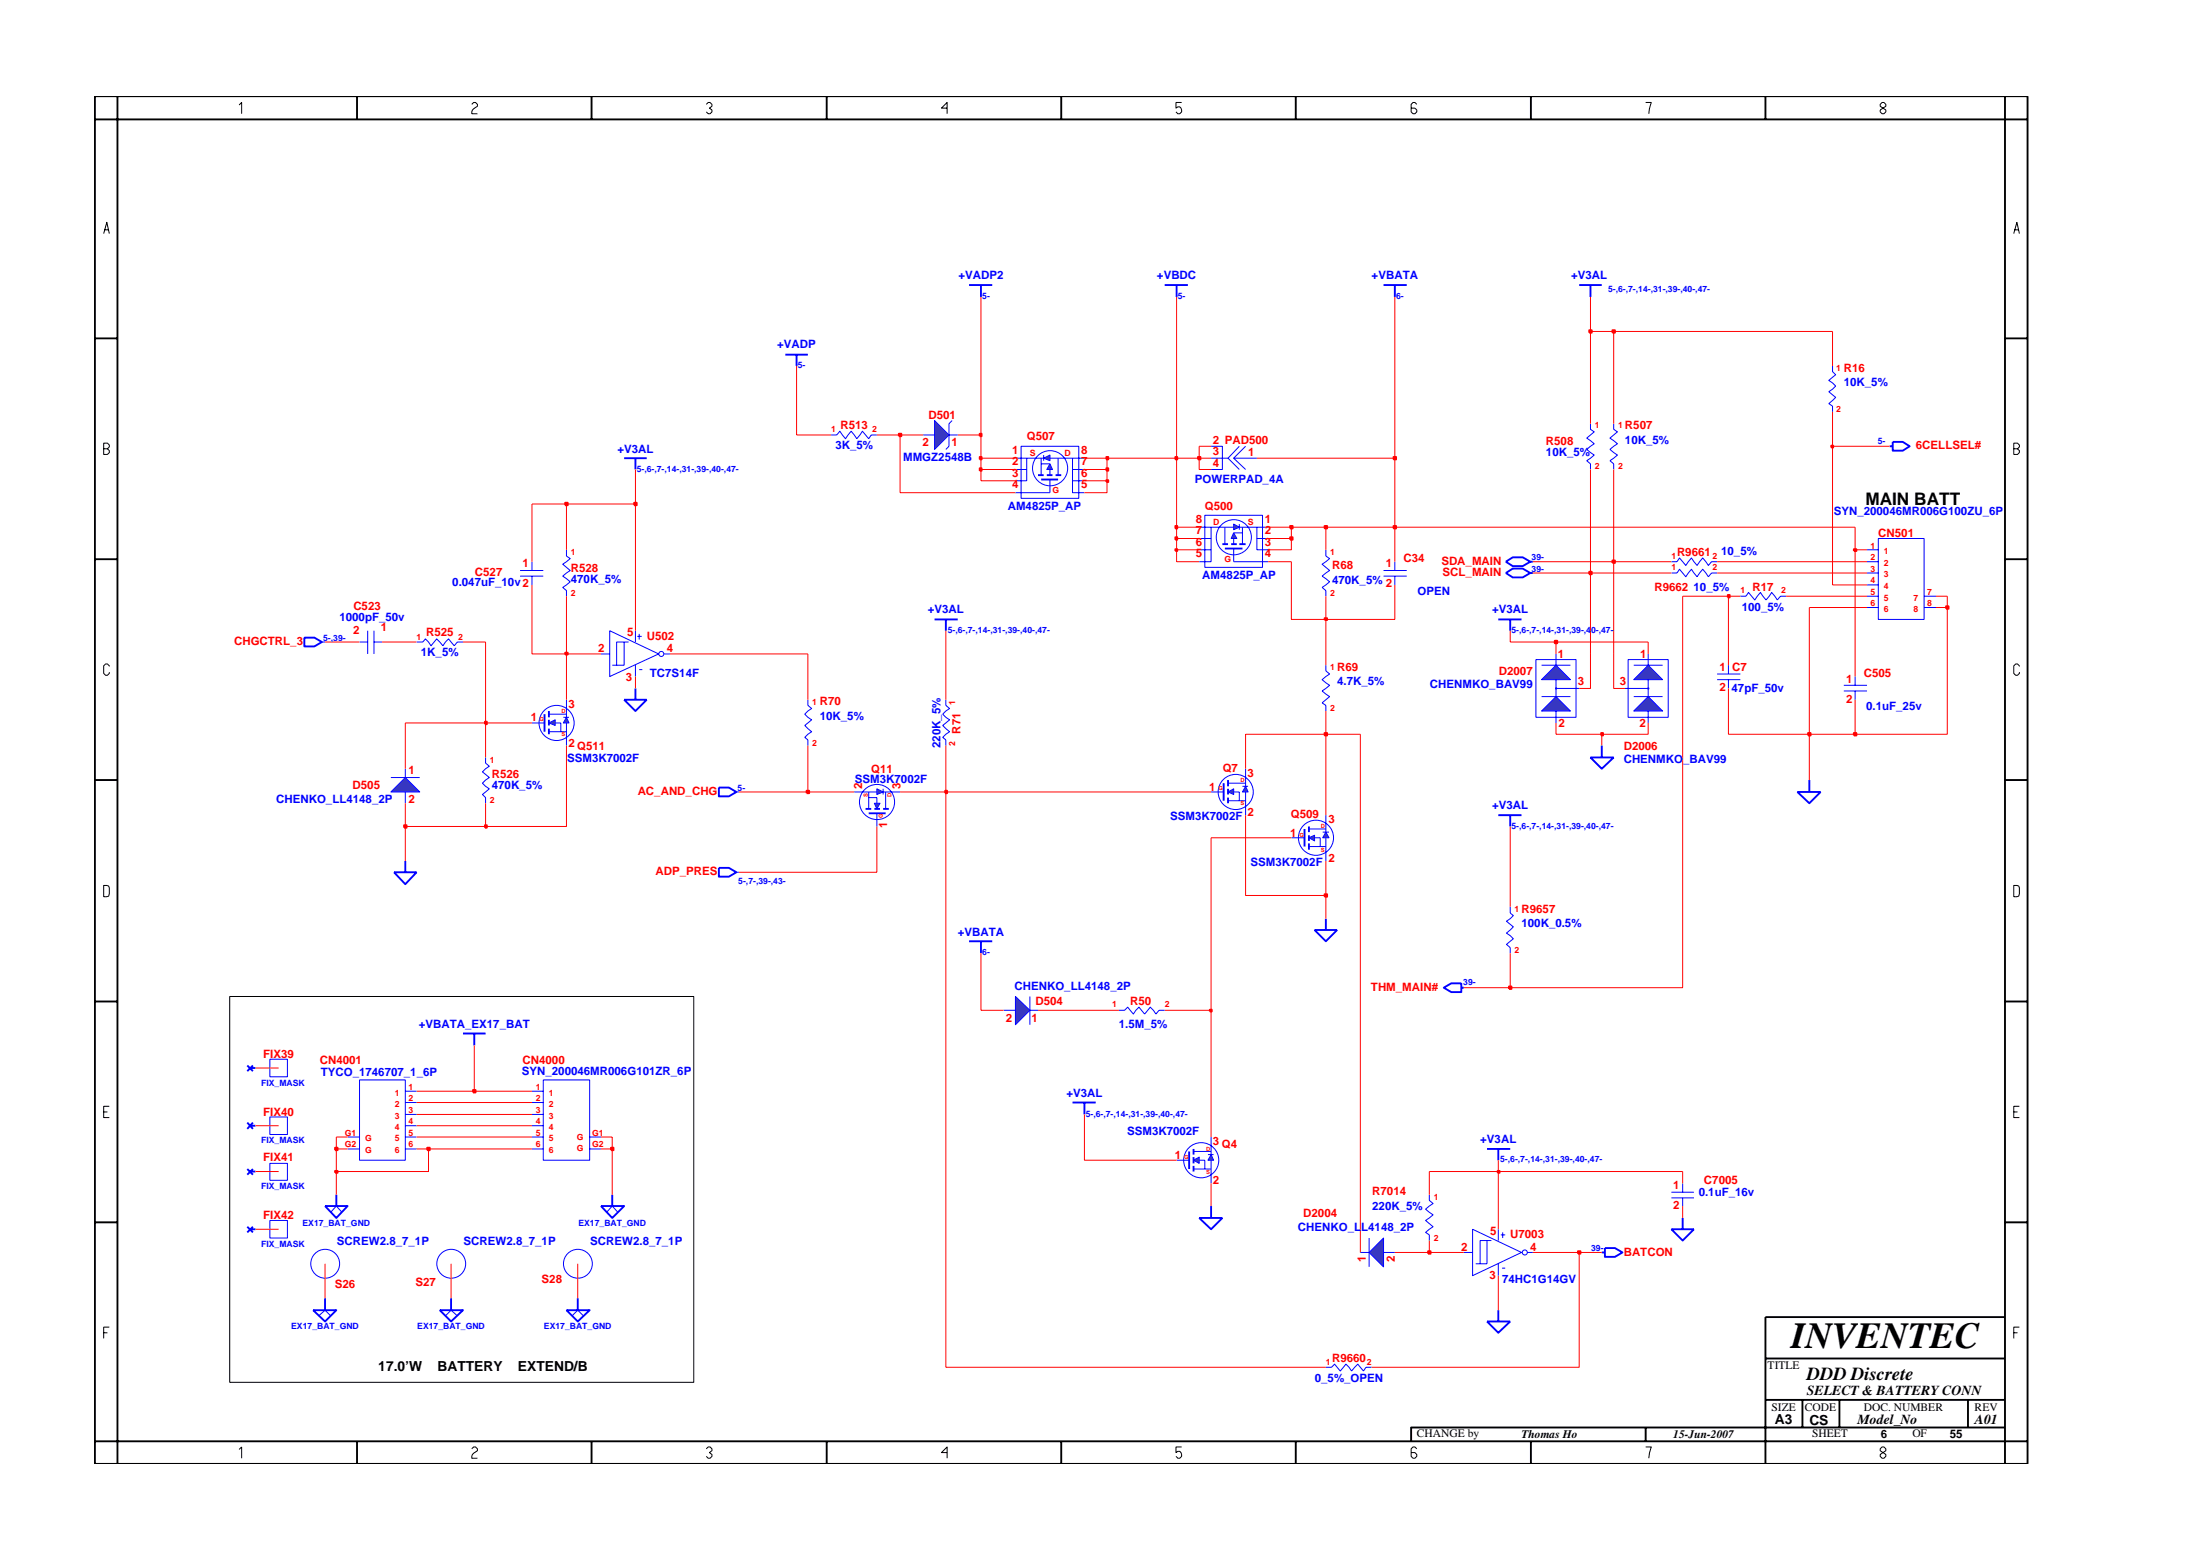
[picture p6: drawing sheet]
<svg xmlns="http://www.w3.org/2000/svg" width="297mm" height="210mm" viewBox="0 0 297 210" stroke-linecap="round" stroke-linejoin="round" font-family="sans-serif">
<path d="M126.2 83.6h3.1M127.7 83.6v1.5M165.2 105.7v2.4M81.1 162.8h3.2l-1.6 1.6zM82.7 161.2v1.6" fill="none" stroke="#00f" stroke-width=".25"/>
<path d="M163.5 106.9h1.7M36.4 150.7h2.4v2.4h-2.4zM81.9 163.6l.8-.8 .7 .8" fill="none" stroke="#00f" stroke-width=".14"/>
<path d="M168.2 106.1l.3 .8h-.7z" fill="#3c3cc8"/>
<path d="M167.8 106.1h.7M168.2 106.1l.3 .8h-.7z" fill="none" stroke="#00f" stroke-width=".14"/>
<path d="M165.8 106.9l.8-.4v.7z" fill="#3c3cc8"/>
<g fill="none" stroke="#00f" stroke-width=".14">
<path d="M165.8 106.9l.8-.4v.7zM165.8 108.1h2.4M165.8 105.7h2.4M166.6 106.9h.7v1.2M168.2 103.7v2.4M168.2 106.9v3.1"/>
<circle cx="166.8" cy="106.9" r="2.37"/>
</g>
<path d="M165.8 105.3v.8M165.8 106.5v.7M165.8 107.6v.8" fill="none" stroke="#00f" stroke-width=".25"/>
<path d="M220.6 91.7l1.9-1.9 2 1.9z" fill="#3c3cc8"/>
<path d="M220.6 91.7l1.9-1.9 2 1.9zM220.6 89.8h3.9M222.5 88.3v1.5M222.5 91.7v1.2" fill="none" stroke="#00f" stroke-width=".14"/>
<path d="M220.6 96l1.9-2 2 2z" fill="#3c3cc8"/>
<path d="M219.4 92.9h3.1v1.1M219.8 89h5.4v7.8h-5.4zM220.6 96l1.9-2 2 2zM220.6 94h3.9M222.5 96v1.6" fill="none" stroke="#00f" stroke-width=".14"/>
<circle cx="222.6" cy="92.9" r=".08" fill="#3c3cc8"/>
<circle cx="222.6" cy="92.9" r=".08" fill="none" stroke="#00f" stroke-width=".14"/>
<path d="M208.1 91.7l2-1.9 1.9 1.9z" fill="#3c3cc8"/>
<path d="M208.1 91.7l2-1.9 1.9 1.9zM208.1 89.8h3.9M210.1 88.3v1.5M210.1 91.7v1.2" fill="none" stroke="#00f" stroke-width=".14"/>
<path d="M208.1 96l2-2 1.9 2z" fill="#3c3cc8"/>
<path d="M207.4 89h5.4v7.8h-5.4zM208.1 96l2-2 1.9 2zM208.1 94h3.9M210.1 96v1.6M213.2 92.9h-3.1v1.1" fill="none" stroke="#00f" stroke-width=".14"/>
<circle cx="210.1" cy="92.9" r=".08" fill="#3c3cc8"/>
<g fill="none" stroke="#00f" stroke-width=".14">
<path d="M248.9 92.5h3.2M248.9 93.2h3.2M250.5 91.3v1.2M250.5 93.2v1.2M65.6 102.2v.8l.5 .4-1 .8 1 .7-1 .8 1 .8-1 .7 .5 .4v.8M118.4 109.8v1.7M151.1 136.3h.7l.5-.4 .7 .9 .8-.9 .7 .9 .8-.9 .8 .9 .4-.5h.8M36.4 157h2.4v2.3h-2.4z"/>
<circle cx="210.1" cy="92.9" r=".08"/>
</g>
<path d="M117.3 109.8h2.3" fill="none" stroke="#00f" stroke-width=".25"/>
<path d="M118.4 106.5l.8 .4-.8 .3z" fill="#3c3cc8"/>
<path d="M118.4 106.5l.8 .4-.8 .3zM119.2 106.5v.7" fill="none" stroke="#00f" stroke-width=".14"/>
<path d="M118.1 108.4h.7l-.4 .8z" fill="#3c3cc8"/>
<g fill="none" stroke="#00f" stroke-width=".14">
<path d="M127.7 94.4v.8l.5 .4-.9 .8 .9 .7-.9 .8 .9 .8-.9 .8 .4 .4v.7M115.3 106.9h3.1M117.3 106.9v2.3M117.3 107.6h1.1v.8M118.1 108.4h.7l-.4 .8zM119.2 106.9h2.3M119.6 106.9v2.3M135.5 136.3h1.6M139.1 136.3h1.1M139.1 134.5v3.8M203.9 122.4v.8l.4 .4-.9 .7 .9 .8-.9 .8 .9 .8-.9 .8 .5 .4v.7"/>
<circle cx="118.4" cy="108.2" r="2.37"/>
</g>
<path d="M116.9 109.2h.7M118.1 109.2h.7M119.2 109.2h.8" fill="none" stroke="#00f" stroke-width=".25"/>
<path d="M137.1 134.5l2 1.8-2 2z" fill="#3c3cc8"/>
<path d="M225.7 75.8h.7l.4-.5 .8 1 .8-1 .7 1 .8-1 .8 1 .4-.5h.7M225.7 77.3h.7l.4-.5 .8 1 .8-1 .7 1 .8-1 .8 1 .4-.5h.7M71.8 97.6h1.7M231.8 91h3.2M231.8 91.7h3.2M233.4 89.8v1.2M233.4 91.7v1.2M137.1 134.5l2 1.8-2 2zM77.2 177.6l.8-.8 .8 .8" fill="none" stroke="#00f" stroke-width=".14"/>
<path d="M73.5 96.4v2.3M53.2 117.7h3l-1.5 1.6zM54.7 116.2v1.5M76.5 176.8h3.1l-1.6 1.5zM78 175.2v1.6" fill="none" stroke="#00f" stroke-width=".25"/>
<path d="M76.5 96.8l.3 .8h-.7z" fill="#3c3cc8"/>
<path d="M76.1 96.8h.7M76.5 96.8l.3 .8h-.7z" fill="none" stroke="#00f" stroke-width=".14"/>
<path d="M74.1 97.6l.9-.5v.8z" fill="#3c3cc8"/>
<g fill="none" stroke="#00f" stroke-width=".14">
<path d="M214.7 57.2v.7l.6 .4-1.1 .8 1.1 .8-1.1 .7 1.1 .8-1.1 .8 .5 .4v.8M217.9 57.2v.7l.5 .4-1 .8 1 .8-1 .7 1 .8-1 .8 .5 .4v.8M163.5 61.8h2.3M163.5 60.2h1.5v3.2h-1.5M165.8 61.8l1.5 1.6M166.6 61.8h3.1M166.6 61.8l1.6 1.6M167.3 60.2l-1.5 1.6M168.2 60.2l-1.6 1.6M74.1 97.6l.9-.5v.8zM74.1 98.7h2.4M74.1 96.4h2.4"/>
<path d="M75 97.6h.7v1.1M76.5 94.4v2.4M76.5 97.6v3M99.4 117.7h.4M71.8 148.8h1.5M71.8 147.3h1.5M71.8 151.9h1.5M71.8 150.4h1.5M71.8 155.1h1.5M71.8 153.4h1.5M73.3 145.7h6.3v10.9h-6.3zM79.6 155.1h1.5"/>
<path d="M79.6 153.4h1.5M43 177.6l.9-.8 .7 .8M183.7 169h1.2M184.9 167.1v3.9M186.8 169h1.5"/>
<circle cx="75.1" cy="97.6" r="2.37"/>
</g>
<path d="M106 47.9h3.1M107.6 47.9v1.5M74.1 96v.8M74.1 97.1v.8M74.1 98.3v.8M97.1 117.1h1.3l1 .6-1 .6h-1.3zM242.7 106.9h3.1l-1.5 1.5zM244.3 105.3v1.6M42.3 176.8h3.1l-1.5 1.5zM43.9 175.2v1.6M161.9 164.4h3.1l-1.5 1.5zM163.5 162.8v1.6" fill="none" stroke="#00f" stroke-width=".25"/>
<path d="M186.8 167.1v3.9l-1.9-2z" fill="#3c3cc8"/>
<path d="M36.4 142.9h2.4v2.4h-2.4zM158.9 156.6h1.7M227.2 159.7v1.2M186.8 167.1v3.9l-1.9-2zM193 161.2v.8l.5 .4-1 .8 1 .7-1 .8 1 .9-1 .7 .5 .4v.7M225.7 160.9h3M225.7 161.7h3M227.2 161.7v1.1" fill="none" stroke="#00f" stroke-width=".14"/>
<path d="M160.6 155.4v2.4" fill="none" stroke="#00f" stroke-width=".25"/>
<path d="M163.5 155.8l.4 .8h-.8z" fill="#3c3cc8"/>
<path d="M163.1 155.8h.8M163.5 155.8l.4 .8h-.8z" fill="none" stroke="#00f" stroke-width=".14"/>
<path d="M161.1 156.6l.8-.4v.8z" fill="#3c3cc8"/>
<g fill="none" stroke="#00f" stroke-width=".14">
<path d="M112.2 58.7h.8l.4-.5 .8 1 .7-1 .8 1 .7-1 .9 1 .3-.5h.8M141.8 64.7v1.8M161.1 156.6l.8-.4v.8zM161.1 157.8h2.4M161.1 155.4h2.4M161.9 156.6h.8v1.2M163.5 153.4v2.4M163.5 156.6v3.1"/>
<circle cx="162.2" cy="156.6" r="2.37"/>
<circle cx="43.9" cy="170.5" r="1.95"/>
</g>
<path d="M140.6 64.7h2.3M161.1 155.1v.7M161.1 156.2v.8M161.1 157.3v.8" fill="none" stroke="#00f" stroke-width=".25"/>
<path d="M140.9 61.8l.9-.4v.8z" fill="#3c3cc8"/>
<path d="M140.9 61.8l.9-.4v.8zM140.9 61.4v.8" fill="none" stroke="#00f" stroke-width=".14"/>
<path d="M141.8 62.6l.3 .8h-.8z" fill="#3c3cc8"/>
<g fill="none" stroke="#00f" stroke-width=".14">
<path d="M124.7 58.7h1.5M128.1 58.7h1.2M128.6 56.8l-.5 .4v3l-.4 .4M137.1 61.8h3.8M137.1 66.5h4.7M137.1 63.4h1.5M137.9 60.2h7.8v7.1h-7.8zM138.6 61.8v3.1h-1.5M140.6 61.8v2.3M140.6 62.6h1.2M141.8 62.6l.3 .8h-.8zM141.8 61.8h4.6"/>
<path d="M141.8 63.4v.7M142.9 61.8v2.3M144.8 61.8v4.7h1.6M144.8 64.9h1.6M144.8 63.4h1.6M179 89.8v.7l.5 .5-1 .7 1 .8-1 .7 1 .8-1 .9 .5 .3v.8"/>
<circle cx="141.8" cy="63.2" r="2.37"/>
</g>
<path d="M140.2 64.1h.7M141.3 64.1h.8M142.5 64.1h.8" fill="none" stroke="#00f" stroke-width=".25"/>
<path d="M126.2 56.8l1.9 1.9-1.9 1.9z" fill="#3c3cc8"/>
<g fill="none" stroke="#00f" stroke-width=".14">
<path d="M126.2 56.8l1.9 1.9-1.9 1.9zM70.2 77h3.1M70.2 77.8h3.1M71.8 75.8v1.2M71.8 77.8v1.1M166.6 74v1.8M186.8 77h3.1M186.8 77.8h3.1M188.3 75.8v1.2M188.3 77.8v1.1M252.1 75.8h1.5M252.1 74.2h1.5"/>
<path d="M252.1 78.9h1.5M252.1 77.3h1.5M253.6 72.7h6.2v10.9h-6.2zM43.5 86.6h.4M48.5 86.6h1.1M49.6 85.1v3.2M50.5 86.6h1.1M50.5 85.1v3.2M81.1 88.3h1.2M82.3 85.1l6.6 3.2-6.6 3zM84.3 86.6v3.2h-1M84.9 86.6h-1.6v3.2h-.6"/>
<path d="M85.8 85.1v1.5M85.8 89.8v1.5M86 85.9h.6M86.3 85.5v.8M86.3 90.4h.4M89.7 88.3h.8M109.1 94.4v.8l.5 .4-.9 .8 .9 .7-.9 .8 .9 .8-.9 .8 .4 .4v.7M235 80.5h.7l.4-.5 .8 1 .8-1 .7 1 .8-1 .8 1 .4-.5h.8M252.1 80.5h1.5M252.1 82h1.5M259.8 80.5h1.6M259.8 82h1.6"/>
<path d="M99.4 106.9h.4M46.9 155.1h1.6M46.9 153.4h1.6M48.5 145.7h6.2v10.9h-6.2zM54.7 148.8h1.5M54.7 147.3h1.5M54.7 151.9h1.5M54.7 150.4h1.5M54.7 155.1h1.5M54.7 153.4h1.5M197.6 169h1.2M198.8 165.9l6.6 3.1-6.6 3.2z"/>
<path d="M200.8 167.4v3.1h-1M201.4 167.4h-1.6v3.1h-.6M202.3 165.9v1.5M202.3 170.5v1.7M202.6 166.7h.6M202.8 171.1h.4M202.9 166.3v.8M206.2 169h.8"/>
<circle cx="89.3" cy="88.3" r=".34"/>
<circle cx="60.9" cy="170.5" r="1.95"/>
<circle cx="205.9" cy="169" r=".34"/>
</g>
<g fill="none" stroke="#00f" stroke-width=".25">
<path d="M157.3 38.5h3.1M158.9 38.5v1.6M186.8 38.5h3.1M188.3 38.5v1.6M255.6 59.6h1.3l.9 .6-.9 .6h-1.3zM84.3 61.8h3M85.8 61.8v1.6M165.4 74h2.4M203.3 75.8l.9-.6h1.4l1 .6-1 .6h-1.4zM206.6 75.8h.4M255.1 60.2h.5M41.1 86h1.3l1.1 .6-1.1 .6h-1.3z"/>
<path d="M84.3 94.4h3l-1.5 1.6zM85.8 92.9v1.5M202.3 83.6h3.1M203.9 83.6v1.5M97.1 106.3h1.3l1 .6-1 .6h-1.3zM202.3 110h3.1M203.9 110v1.5M62.5 139.5h3.1M64 139.5v1.6M130.8 127h3.2M132.4 127v1.6M177.5 125.5h3l-1.5 1.5z"/>
<path d="M179 124v1.5M194.9 133.3l1-.6h1.4v1.2h-1.4zM197.3 133.3h.3M33.4 151.5l.7 .8M33.4 143.8l.7 .8M33.7 151.9h.8M33.7 144.1h.8M34.1 151.5l-.7 .8M34.1 143.8l-.7 .8M144.8 148.8h3.1M146.4 148.8v1.6M200.8 155.1h3.1"/>
<path d="M202.3 155.1v1.5M33.4 165.6l.7 .7M33.7 165.9h.8M34.1 165.6l-.7 .7M200.8 178.3h3.1l-1.6 1.6zM202.3 176.8v1.5M216.3 169h.4M216.7 168.4h1.3l1.1 .6-1.1 .6h-1.3z"/>
</g>
<path d="M166.6 70.7l.7 .4-.7 .4z" fill="#3c3cc8"/>
<path d="M166.6 70.7l.7 .4-.7 .4zM167.3 70.7v.8" fill="none" stroke="#00f" stroke-width=".14"/>
<path d="M166.6 71.9l.4 .8h-.8z" fill="#3c3cc8"/>
<g fill="none" stroke="#00f" stroke-width=".14">
<path d="M76.5 74.2v.8l.5 .4-1 .7 1 .9-1 .8 1 .7-1 .8 .5 .4v.8M161.9 71.1h4.7M161.9 74.2h1.6M161.9 72.7h1.6M162.7 69.5h7.8v7.1h-7.8zM163.5 71.1v4.7h-1.6M165.4 71.1v2.3M166.6 71.9l.4 .8h-.8zM166.6 71.9h1.2M166.6 72.7v.7M166.6 75.8h4.6M167.3 71.1h3.9"/>
<path d="M167.8 71.1v2.3M169.7 71.1v3.1h1.5M169.7 72.7h1.5M179 74.2v.8l.5 .4-1 .7 1 .9-1 .8 1 .7-1 .8 .5 .4v.8M52.8 104.9h3.9M54.7 103.7v1.2M54.7 106.9v1.5M44.6 163.6l.8-.8 .8 .8"/>
<circle cx="166.6" cy="72.5" r="2.37"/>
</g>
<path d="M213.2 38.5h3.1M214.7 38.5v1.6M165 73.4h.8M166.2 73.4h.8M167.3 73.4h.9M43.9 162.8h3l-1.5 1.6zM45.4 161.2v1.6" fill="none" stroke="#00f" stroke-width=".25"/>
<path d="M52.8 106.9l1.9-2 2 2z" fill="#3c3cc8"/>
<g fill="none" stroke="#00f" stroke-width=".14">
<path d="M247.4 49.4v.8l.4 .4-.9 .7 .9 .8-.9 .8 .9 .7-.9 .9 .5 .3v.8M56.2 86.6h.9l.3-.4 .8 1 .8-1 .8 1 .8-1 .7 1 .5-.6h.7M52.8 106.9l1.9-2 2 2zM174.4 113.1h1.7M36.4 164.7h2.4v2.4h-2.4z"/>
<circle cx="78" cy="170.5" r="1.95"/>
</g>
<path d="M176.1 111.9v2.3M214.7 102.2h3.2l-1.6 1.5zM216.3 100.6v1.6" fill="none" stroke="#00f" stroke-width=".25"/>
<path d="M179 112.3l.4 .8h-.8z" fill="#3c3cc8"/>
<path d="M178.6 112.3h.8M179 112.3l.4 .8h-.8z" fill="none" stroke="#00f" stroke-width=".14"/>
<path d="M176.7 113.1l.8-.4v.8z" fill="#3c3cc8"/>
<g fill="none" stroke="#00f" stroke-width=".14">
<path d="M176.7 113.1l.8-.4v.8zM176.7 114.2h2.3M176.7 111.9h2.3M177.5 113.1h.8v1.1M179 110v2.3M179 113.1v3.1M60.1 177.6l.8-.8 .9 .8M179 184.5h.8l.4-.4 .8 .9 .7-.9 .8 .9 .8-.9 .8 .9 .3-.5h.8"/>
<circle cx="177.7" cy="113.1" r="2.37"/>
</g>
<g fill="none" stroke="#00f" stroke-width=".25">
<path d="M130.8 38.5h3.2M132.4 38.5v1.6M203.3 77.3l.9-.6h1.4l1 .6-1 .6h-1.4zM206.6 77.3h.4M176.7 111.5v.8M176.7 112.7v.8M176.7 113.8v.9M33.4 157.8l.7 .7M33.7 158.1h.8M34.1 157.8l-.7 .7M59.4 176.8h3.1l-1.6 1.5zM60.9 175.2v1.6"/>
<path d="M225.7 165.9h3l-1.5 1.5zM227.2 164.4v1.5"/>
</g>
<path d="M183.7 99.1v69.9M127.7 106.9v77.6h51.3M43.9 170.5v4.7M60.9 170.5v4.7M78 170.5v4.7M188.3 169h4.7M202.3 172.2v4.6M213.2 169v15.5h-28" fill="none" stroke="#f00" stroke-width=".14"/>
<path d="M192.8 168.9h.4v.3h-.4z" fill="#8e2323"/>
<path d="M192.8 168.9h.4v.3h-.4z" fill="none" stroke="#f00" stroke-width=".25"/>
<path d="M193 167.4v1.6h4.6M207 169h6.2" fill="none" stroke="#f00" stroke-width=".14"/>
<path d="M213 168.9h.4v.3h-.4z" fill="#8e2323"/>
<path d="M213 168.9h.4v.3h-.4z" fill="none" stroke="#f00" stroke-width=".25"/>
<path d="M34.5 158.1h3.1M45.4 158.1v3.1M82.7 155.1v6.1M163.5 159.7v3.1M193 158.1v3.1M202.3 158.1v7.8M227.2 158.1v1.6M34.5 165.9h3.1M213.2 169h3.1M227.2 162.8v1.6" fill="none" stroke="#f00" stroke-width=".14"/>
<path d="M45.2 158h.4v.3h-.4z" fill="#8e2323"/>
<path d="M45.2 158h.4v.3h-.4z" fill="none" stroke="#f00" stroke-width=".25"/>
<path d="M45.4 155.1v3h12.5v-3M193 158.1h9.3" fill="none" stroke="#f00" stroke-width=".14"/>
<path d="M202.2 158h.3v.3h-.3z" fill="#8e2323"/>
<path d="M202.2 158h.3v.3h-.3z" fill="none" stroke="#f00" stroke-width=".25"/>
<path d="M146.4 150.4v6.2h12.5M202.3 156.6v1.5h24.9" fill="none" stroke="#f00" stroke-width=".14"/>
<path d="M45.2 154.9h.4v.3h-.4z" fill="#8e2323"/>
<path d="M45.2 154.9h.4v.3h-.4z" fill="none" stroke="#f00" stroke-width=".25"/>
<path d="M45.4 153.4v1.7h1.5M56.2 155.1h1.7" fill="none" stroke="#f00" stroke-width=".14"/>
<path d="M57.7 154.9h.3v.3h-.3z" fill="#8e2323"/>
<path d="M57.7 154.9h.3v.3h-.3z" fill="none" stroke="#f00" stroke-width=".25"/>
<path d="M57.9 155.1h13.9M81.1 155.1h1.6" fill="none" stroke="#f00" stroke-width=".14"/>
<path d="M82.5 154.9h.3v.3h-.3z" fill="#8e2323"/>
<path d="M82.5 154.9h.3v.3h-.3z" fill="none" stroke="#f00" stroke-width=".25"/>
<path d="M163.5 136.3v17.1M34.5 151.9h3.1M45.4 153.4h1.5M56.2 153.4h15.6M56.2 151.9h15.6M56.2 150.4h15.6M56.2 148.8h15.6M56.2 147.3h7.8M81.1 153.4h1.6v1.7" fill="none" stroke="#f00" stroke-width=".14"/>
<path d="M63.9 147.1h.3v.3h-.3z" fill="#8e2323"/>
<path d="M63.9 147.1h.3v.3h-.3z" fill="none" stroke="#f00" stroke-width=".25"/>
<path d="M132.4 128.6v7.7h3.1M140.2 136.3h10.9M157.3 136.3h6.2M34.5 144.1h3.1M64 141.1v6.2h7.8" fill="none" stroke="#f00" stroke-width=".14"/>
<path d="M163.4 136.3h.2v.2h-.2z" fill="#8e2323"/>
<path d="M163.4 136.3h.2v.2h-.2z" fill="none" stroke="#f00" stroke-width=".25"/>
<path d="M163.5 113.1v23.2M197.6 133.3h6.3" fill="none" stroke="#f00" stroke-width=".14"/>
<path d="M203.7 133.1h.4v.4h-.4z" fill="#8e2323"/>
<path d="M203.7 133.1h.4v.4h-.4z" fill="none" stroke="#f00" stroke-width=".25"/>
<path d="M227.2 80.5v52.8h-23.3v-4.7M168.2 110v10.8h10.8v3.2M203.9 111.5v10.9" fill="none" stroke="#f00" stroke-width=".14"/>
<path d="M178.8 120.7h.4v.3h-.4z" fill="#8e2323"/>
<path d="M178.8 120.7h.4v.3h-.4z" fill="none" stroke="#f00" stroke-width=".25"/>
<path d="M54.7 111.5v4.7M118.4 111.5v6.2h-18.6M163.5 113.1h10.9M179 116.2v4.6" fill="none" stroke="#f00" stroke-width=".14"/>
<path d="M54.6 111.4h.3v.3h-.3z" fill="#8e2323"/>
<path d="M54.6 111.4h.3v.3h-.3z" fill="none" stroke="#f00" stroke-width=".25"/>
<path d="M54.7 108.4v3.1h10.9" fill="none" stroke="#f00" stroke-width=".14"/>
<path d="M65.5 111.4h.2v.3h-.2z" fill="#8e2323"/>
<path d="M65.5 111.4h.2v.3h-.2z" fill="none" stroke="#f00" stroke-width=".25"/>
<path d="M179 99.1v10.9M76.5 100.6v10.9h-10.9v-3.1M99.8 106.9h9.3" fill="none" stroke="#f00" stroke-width=".14"/>
<path d="M108.9 106.7h.3v.3h-.3z" fill="#8e2323"/>
<path d="M108.9 106.7h.3v.3h-.3z" fill="none" stroke="#f00" stroke-width=".25"/>
<path d="M109.1 100.6v6.3h6.2M121.5 106.9h6.2" fill="none" stroke="#f00" stroke-width=".14"/>
<path d="M127.6 106.7h.3v.3h-.3z" fill="#8e2323"/>
<path d="M127.6 106.7h.3v.3h-.3z" fill="none" stroke="#f00" stroke-width=".25"/>
<path d="M54.7 97.6v6.1M65.6 97.6v4.6M179 99.1h-10.8v4.6M216.3 99.1v1.5M244.3 99.1v6.2M127.7 100.6v6.3h35.8" fill="none" stroke="#f00" stroke-width=".14"/>
<path d="M178.8 98.9h.4v.4h-.4z" fill="#8e2323"/>
<path d="M178.8 98.9h.4v.4h-.4z" fill="none" stroke="#f00" stroke-width=".25"/>
<path d="M179 96v3.1h4.7M210.1 97.6v1.5h6.2" fill="none" stroke="#f00" stroke-width=".14"/>
<path d="M216.2 98.9h.2v.4h-.2z" fill="#8e2323"/>
<path d="M216.2 98.9h.2v.4h-.2z" fill="none" stroke="#f00" stroke-width=".25"/>
<path d="M222.5 97.6v1.5h-6.2M233.4 92.9v6.2h10.9" fill="none" stroke="#f00" stroke-width=".14"/>
<path d="M244.1 98.9h.4v.4h-.4z" fill="#8e2323"/>
<path d="M244.1 98.9h.4v.4h-.4z" fill="none" stroke="#f00" stroke-width=".25"/>
<path d="M244.3 82v17.1h6.2" fill="none" stroke="#f00" stroke-width=".14"/>
<path d="M250.3 98.9h.3v.4h-.3z" fill="#8e2323"/>
<path d="M250.3 98.9h.3v.4h-.3z" fill="none" stroke="#f00" stroke-width=".25"/>
<path d="M54.7 97.6h10.9M262.9 82v17.1h-12.4v-4.7" fill="none" stroke="#f00" stroke-width=".14"/>
<path d="M65.5 97.4h.2v.3h-.2z" fill="#8e2323"/>
<path d="M65.5 97.4h.2v.3h-.2z" fill="none" stroke="#f00" stroke-width=".25"/>
<path d="M71.8 78.9v9.4h4.7v6.1M250.5 74.2v17.1M65.6 86.6v11h6.2M85.8 91.3v1.6M109.1 88.3v6.1M127.7 85.1v9.3M179 83.6v6.2M214.7 88.3v4.6h-1.5M217.9 88.3v4.6h1.5M233.4 80.5v9.3" fill="none" stroke="#f00" stroke-width=".14"/>
<path d="M76.3 88.1h.4v.2h-.4z" fill="#8e2323"/>
<path d="M76.3 88.1h.4v.2h-.4z" fill="none" stroke="#f00" stroke-width=".25"/>
<path d="M214.7 77.3v11M217.9 75.8v12.5M43.9 86.6h4.6M51.6 86.6h4.6M62.5 86.6h3.1M76.5 80.5v7.8h4.6M90.5 88.3h18.6M203.9 85.1v1.5h6.2v1.7M222.5 86.6v1.7" fill="none" stroke="#f00" stroke-width=".14"/>
<path d="M209.9 86.5h.4v.3h-.4z" fill="#8e2323"/>
<path d="M209.9 86.5h.4v.3h-.4z" fill="none" stroke="#f00" stroke-width=".25"/>
<path d="M85.8 68v17.1M174.4 75.8v7.8h4.6M210.1 86.6h12.4" fill="none" stroke="#f00" stroke-width=".14"/>
<path d="M178.8 83.4h.4v.3h-.4z" fill="#8e2323"/>
<path d="M178.8 83.4h.4v.3h-.4z" fill="none" stroke="#f00" stroke-width=".25"/>
<path d="M188.3 78.9v4.7h-9.3v-3.1M244.3 82h7.8M261.4 82h1.5" fill="none" stroke="#f00" stroke-width=".14"/>
<path d="M262.7 81.8h.4v.4h-.4z" fill="#8e2323"/>
<path d="M262.7 81.8h.4v.4h-.4z" fill="none" stroke="#f00" stroke-width=".25"/>
<path d="M227.2 80.5h6.2M262.9 80.5v1.5" fill="none" stroke="#f00" stroke-width=".14"/>
<path d="M233.3 80.3h.2v.3h-.2z" fill="#8e2323"/>
<path d="M233.3 80.3h.2v.3h-.2z" fill="none" stroke="#f00" stroke-width=".25"/>
<path d="M207 77.3h7.7M247.4 60.2v18.7h4.7M233.4 80.5h1.6M241.2 80.5h10.9M261.4 80.5h1.5" fill="none" stroke="#f00" stroke-width=".14"/>
<path d="M214.6 77.2h.3v.3h-.3z" fill="#8e2323"/>
<path d="M214.6 77.2h.3v.3h-.3z" fill="none" stroke="#f00" stroke-width=".25"/>
<path d="M71.8 68v7.8M158.9 74.2v1.6h3M171.2 75.8h3.2M188.3 71.1v4.7M207 75.8h10.9M214.7 63.4v13.9h11M231.8 77.3h20.3" fill="none" stroke="#f00" stroke-width=".14"/>
<path d="M217.7 75.6h.3v.4h-.3z" fill="#8e2323"/>
<path d="M217.7 75.6h.3v.4h-.3z" fill="none" stroke="#f00" stroke-width=".25"/>
<path d="M76.5 68v6.2M217.9 63.4v12.4h7.8M231.8 75.8h20.3" fill="none" stroke="#f00" stroke-width=".14"/>
<path d="M158.7 74.1h.2v.3h-.2z" fill="#8e2323"/>
<path d="M158.7 74.1h.2v.3h-.2z" fill="none" stroke="#f00" stroke-width=".25"/>
<path d="M158.9 72.7v1.5h3M174.4 72.7v1.5h-3.2M179 71.1v3.1" fill="none" stroke="#f00" stroke-width=".14"/>
<path d="M250.3 74.1h.3v.3h-.3z" fill="#8e2323"/>
<path d="M250.3 74.1h.3v.3h-.3z" fill="none" stroke="#f00" stroke-width=".25"/>
<path d="M250.5 71.1v3.1h1.6" fill="none" stroke="#f00" stroke-width=".14"/>
<path d="M158.7 72.5h.2v.3h-.2z" fill="#8e2323"/>
<path d="M158.7 72.5h.2v.3h-.2z" fill="none" stroke="#f00" stroke-width=".25"/>
<path d="M158.9 71.1v1.6h3M171.2 72.7h3.2" fill="none" stroke="#f00" stroke-width=".14"/>
<path d="M174.2 72.5h.3v.3h-.3z" fill="#8e2323"/>
<path d="M174.2 72.5h.3v.3h-.3z" fill="none" stroke="#f00" stroke-width=".25"/>
<path d="M174.4 71.1v1.6" fill="none" stroke="#f00" stroke-width=".14"/>
<path d="M158.7 71h.2v.3h-.2z" fill="#8e2323"/>
<path d="M158.7 71h.2v.3h-.2z" fill="none" stroke="#f00" stroke-width=".25"/>
<path d="M158.9 61.8v9.3h3M171.2 71.1h3.2" fill="none" stroke="#f00" stroke-width=".14"/>
<path d="M174.2 71h.3v.3h-.3z" fill="#8e2323"/>
<path d="M174.2 71h.3v.3h-.3z" fill="none" stroke="#f00" stroke-width=".25"/>
<path d="M174.4 71.1h4.6" fill="none" stroke="#f00" stroke-width=".14"/>
<path d="M178.8 71h.4v.3h-.4z" fill="#8e2323"/>
<path d="M178.8 71h.4v.3h-.4z" fill="none" stroke="#f00" stroke-width=".25"/>
<path d="M179 71.1h9.3" fill="none" stroke="#f00" stroke-width=".14"/>
<path d="M188.2 71h.3v.3h-.3z" fill="#8e2323"/>
<path d="M188.2 71h.3v.3h-.3z" fill="none" stroke="#f00" stroke-width=".25"/>
<path d="M71.8 68h4.7M188.3 61.8v9.3h62.2" fill="none" stroke="#f00" stroke-width=".14"/>
<path d="M76.3 67.8h.4v.4h-.4z" fill="#8e2323"/>
<path d="M76.3 67.8h.4v.4h-.4z" fill="none" stroke="#f00" stroke-width=".25"/>
<path d="M76.5 68h9.3" fill="none" stroke="#f00" stroke-width=".14"/>
<path d="M85.6 67.8h.4v.4h-.4z" fill="#8e2323"/>
<path d="M85.6 67.8h.4v.4h-.4z" fill="none" stroke="#f00" stroke-width=".25"/>
<path d="M121.5 58.7v7.8h15.6M85.8 63.4v4.6M132.4 63.4v1.5h4.7M146.4 64.9h3.1v1.6h-3.1" fill="none" stroke="#f00" stroke-width=".14"/>
<path d="M149.4 64.8h.2v.3h-.2z" fill="#8e2323"/>
<path d="M149.4 64.8h.2v.3h-.2z" fill="none" stroke="#f00" stroke-width=".25"/>
<path d="M149.5 63.4v1.5" fill="none" stroke="#f00" stroke-width=".14"/>
<path d="M132.3 63.2h.2v.3h-.2z" fill="#8e2323"/>
<path d="M132.3 63.2h.2v.3h-.2z" fill="none" stroke="#f00" stroke-width=".25"/>
<path d="M132.4 61.8v1.6h4.7M146.4 63.4h3.1" fill="none" stroke="#f00" stroke-width=".14"/>
<path d="M149.4 63.2h.2v.3h-.2z" fill="#8e2323"/>
<path d="M149.4 63.2h.2v.3h-.2z" fill="none" stroke="#f00" stroke-width=".25"/>
<path d="M149.5 61.8v1.6M161.9 61.8v1.6h1.6" fill="none" stroke="#f00" stroke-width=".14"/>
<path d="M132.3 61.7h.2v.3h-.2z" fill="#8e2323"/>
<path d="M132.3 61.7h.2v.3h-.2z" fill="none" stroke="#f00" stroke-width=".25"/>
<path d="M132.4 58.7v3.1h4.7M146.4 61.8h3.1" fill="none" stroke="#f00" stroke-width=".14"/>
<path d="M149.4 61.7h.2v.3h-.2z" fill="#8e2323"/>
<path d="M149.4 61.7h.2v.3h-.2z" fill="none" stroke="#f00" stroke-width=".25"/>
<path d="M149.5 61.8h9.4" fill="none" stroke="#f00" stroke-width=".14"/>
<path d="M158.7 61.7h.2v.3h-.2z" fill="#8e2323"/>
<path d="M158.7 61.7h.2v.3h-.2z" fill="none" stroke="#f00" stroke-width=".25"/>
<path d="M158.9 40.1v21.7h3" fill="none" stroke="#f00" stroke-width=".14"/>
<path d="M161.7 61.7h.4v.3h-.4z" fill="#8e2323"/>
<path d="M161.7 61.7h.4v.3h-.4z" fill="none" stroke="#f00" stroke-width=".25"/>
<path d="M161.9 60.2v1.6h1.6M169.7 61.8h18.6" fill="none" stroke="#f00" stroke-width=".14"/>
<path d="M188.2 61.7h.3v.3h-.3z" fill="#8e2323"/>
<path d="M188.2 61.7h.3v.3h-.3z" fill="none" stroke="#f00" stroke-width=".25"/>
<path d="M188.3 40.1v21.7M161.9 60.2h1.6" fill="none" stroke="#f00" stroke-width=".14"/>
<path d="M247.3 60.1h.2v.3h-.2z" fill="#8e2323"/>
<path d="M247.3 60.1h.2v.3h-.2z" fill="none" stroke="#f00" stroke-width=".25"/>
<path d="M107.6 49.4v9.3h4.6M118.4 58.7h3.1M247.4 55.6v4.6h7.7" fill="none" stroke="#f00" stroke-width=".14"/>
<path d="M121.4 58.5h.3v.4h-.3z" fill="#8e2323"/>
<path d="M121.4 58.5h.3v.4h-.3z" fill="none" stroke="#f00" stroke-width=".25"/>
<path d="M121.5 58.7h3.2M129.3 58.7h3.1" fill="none" stroke="#f00" stroke-width=".14"/>
<path d="M132.3 58.5h.2v.4h-.2z" fill="#8e2323"/>
<path d="M132.3 58.5h.2v.4h-.2z" fill="none" stroke="#f00" stroke-width=".25"/>
<path d="M132.4 40.1v18.6M214.7 44.7v12.5M217.9 44.7v12.5M247.4 44.7v4.7" fill="none" stroke="#f00" stroke-width=".14"/>
<path d="M214.6 44.6h.3v.3h-.3z" fill="#8e2323"/>
<path d="M214.6 44.6h.3v.3h-.3z" fill="none" stroke="#f00" stroke-width=".25"/>
<path d="M214.7 40.1v4.6h3.2" fill="none" stroke="#f00" stroke-width=".14"/>
<path d="M217.7 44.6h.3v.3h-.3z" fill="#8e2323"/>
<path d="M217.7 44.6h.3v.3h-.3z" fill="none" stroke="#f00" stroke-width=".25"/>
<path d="M217.9 44.7h29.5" fill="none" stroke="#f00" stroke-width=".14"/>
<g fill="none" stroke="#000" stroke-width=".25">
<path d="M12.8 13h261v184.6h-261zM12.8 16.1h261M15.9 13v184.6M48.2 13v3.1M79.9 13v3.1M111.6 13v3.1M143.3 13v3.1M174.9 13v3.1M206.7 13v3.1M238.4 13v3.1M270.7 13v184.6M12.8 45.7h3.1"/>
<path d="M270.7 45.7h3.1M12.8 75.5h3.1M270.7 75.5h3.1M12.8 105.3h3.1M270.7 105.3h3.1M12.8 135.2h3.1M270.7 135.2h3.1M12.8 165h3.1M270.7 165h3.1M270.7 177.7h-32.3v19.9M12.8 194.5h261M48.2 194.5v3.1"/>
<path d="M79.9 194.5v3.1M111.6 194.5v3.1M143.3 194.5v3.1M174.9 194.5v3.1M206.7 194.5v3.1M222.2 192.6v1.9M238.4 183.3h32.3M238.4 188.9h32.3M243.4 188.9v3.7M248.4 188.9v3.7M265.7 188.9v3.7M270.7 192.6h-80.2v1.9"/>
</g>
<g fill="none" stroke="#000" stroke-width=".14">
<path d="M32.3 14.2l.3-.4v1.6M63.7 14.1l.3-.3h.2l.3 .3v.2l-.5 .4-.3 .4v.3h.8M95.4 14.1l.2-.3h.3l.2 .3v.2l-.3 .3 .3 .2v.3l-.2 .3h-.3l-.2-.3M127.9 14.6h-.8l.8-.8v1.6M159.5 13.8h-.7v.8l.2-.2a.5 .5 0 0 1 .5 .7l-.2 .3h-.3l-.2-.3M191.3 14.1l-.3-.3h-.2l-.3 .3v1l.3 .3h.2l.3-.3v-.3l-.3-.2h-.5M222.2 13.8h.8l-.4 1.6M253.9 14.1l.2-.3h.3l.2 .3v.2l-.7 .5v.3l.2 .3h.3l.2-.3v-.3l-.7-.5zM14 31.5l.4-1.5 .4 1.5M14.1 31h.6M271.9 31.5l.4-1.5 .4 1.5M272 31h.6"/>
<path d="M14 59.8h.5l.3 .3v.2l-.3 .3 .3 .2v.3l-.3 .2h-.5zM14 60.6h.5M271.9 60.6h.5l.3-.3v-.2l-.3-.3h-.5v1.5h.5l.3-.2v-.3l-.3-.2M14.8 89.9l-.3-.3h-.2l-.3 .3v1l.3 .2h.2l.3-.2v-.2M272.7 89.9l-.3-.3h-.3l-.2 .3v1l.2 .2h.3l.3-.2v-.2M14 119.5l.7 .1 .1 .2-.1 1.1-.7 .1zM271.9 119.5l.7 .1 .1 .2-.1 1.1-.7 .1zM31 134.5h62.7v52h-62.7zM14 150.1h.5M14.8 149.3h-.8v1.5h.8M271.9 150.1h.5M272.7 149.3h-.8v1.5h.8"/>
<path d="M14 179.9h.5M14.8 179.1h-.8v1.5M271.9 179.9h.5M272.7 179.1h-.8v1.5M32.3 195.6l.3-.3v1.5M63.7 195.5l.3-.2h.2l.3 .2v.3l-.7 .5-.1 .2v.3h.8M95.4 195.5l.2-.2h.3l.2 .2v.3l-.3 .2 .3 .3v.2l-.2 .3h-.3l-.2-.3M127.9 196h-.8l.8-.7v1.5M159.5 195.3h-.7v.7l.2-.1a.5 .5 0 0 1 .5 .6l-.2 .3h-.3l-.2-.3M191.3 195.5l-.3-.2h-.2l-.3 .2v1l.3 .3h.2l.3-.3v-.2l-.3-.3h-.5M222.2 195.3h.8l-.4 1.5M254.1 195.3l-.2 .2v.3l.7 .5v.2l-.2 .3h-.3l-.2-.3v-.2l.7-.5v-.3l-.2-.2z"/>
</g>
<text font-size="5" x="241.8" y="182">INVENTEC</text>
<text font-size="2.5" x="244" y="186.3">DDD Discrete</text>
<text font-size="2.3" x="251.9" y="68.1">MAIN BATT</text>
<g font-size="1.9">
<text x="51.1" y="185">17.0’W</text>
<text x="59.1" y="185">BATTERY</text>
<text x="69.9" y="185">EXTEND/B</text>
<text x="244" y="188.2">SELECT &amp; BATTERY CONN</text>
<text x="239.6" y="192.2">A3</text>
<text x="244.3" y="192.3">CS</text>
<text x="250.8" y="192.2">Model_No</text>
<text x="266.6" y="192.2">A01</text>
</g>
<g font-size="1.6" fill="#00f">
<text x="129.4" y="37.7">+VADP2</text>
<text x="156.2" y="37.7">+VBDC</text>
<text x="185.2" y="37.7">+VBATA</text>
<text x="212.1" y="37.6">+V3AL</text>
<text x="104.9" y="47">+VADP</text>
<text x="248.9" y="52.1">10K_5%</text>
<text x="219.4" y="59.9">10K_5%</text>
<text x="83.4" y="61.1">+V3AL</text>
<text x="112.8" y="60.7">3K_5%</text>
<text x="121.9" y="62.2">MMGZ2548B</text>
<text x="161.3" y="65.1">POWERPAD_4A</text>
<text x="208.7" y="61.5">10K_5%</text>
<text x="136.1" y="68.8">AM4825P_AP</text>
<text x="247.6" y="69.5">SYN_200046MR006G100ZU_6P</text>
<text x="232.4" y="74.9">10_5%</text>
<text x="45.8" y="83.7">1000pF_50v</text>
<text x="61.1" y="79">0.047uF_10v2</text>
<text x="77.1" y="78.7">470K_5%</text>
<text x="125.3" y="82.7">+V3AL</text>
<text x="162.3" y="78.1">AM4825P_AP</text>
<text x="179.9" y="78.8">470K_5%</text>
<text x="191.4" y="80.3">OPEN</text>
<text x="201.5" y="82.7">+V3AL</text>
<text x="228.7" y="79.7">10_5%</text>
<text x="235.2" y="82.4">100_5%</text>
<text x="56.8" y="88.6">1K_5%</text>
<text x="87.7" y="91.3">TC7S14F</text>
<text x="180.5" y="92.5">4.7K_5%</text>
<text x="193.1" y="92.9">CHENMKO_BAV99</text>
<text x="233.8" y="93.3">47pF_50v</text>
<text x="252" y="95.8">0.1uF_25v</text>
<text x="110.7" y="97.1">10K_5%</text>
<text x="127" y="101" transform="rotate(-90 127 101)">220K_5%</text>
<text x="66.4" y="106.5">470K_5%</text>
<text x="76.6" y="102.9">SSM3K7002F</text>
<text x="115.4" y="105.6">SSM3K7002F</text>
<text x="219.2" y="103">CHENMKO_BAV99</text>
<text x="37.3" y="108.4">CHENKO_LL4148_2P</text>
<text x="158" y="110.7">SSM3K7002F</text>
<text x="201.5" y="109.2">+V3AL</text>
<text x="168.8" y="116.9">SSM3K7002F</text>
<text x="205.4" y="125.1">100K_0.5%</text>
<text x="129.3" y="126.3">+VBATA</text>
<text x="137" y="133.6">CHENKO_LL4148_2P</text>
<text x="56.5" y="138.7">+VBATA_EX17_BAT</text>
<text x="151.1" y="138.7">1.5M_5%</text>
<text x="43.3" y="145.1">TYCO_1746707_1_6P</text>
<text x="70.5" y="145.1">SYN_200046MR006G101ZR_6P</text>
<text x="144" y="148">+V3AL</text>
<text x="152.2" y="153.2">SSM3K7002F</text>
<text x="199.9" y="154.3">+V3AL</text>
<text x="229.4" y="161.5">0.1uF_16v</text>
<text x="175.2" y="166.1">CHENKO_LL4148_2P</text>
<text x="185.3" y="163.3">220K_5%</text>
<text x="45.5" y="168">SCREW2.8_7_1P</text>
<text x="62.6" y="168">SCREW2.8_7_1P</text>
<text x="79.7" y="168">SCREW2.8_7_1P</text>
<text x="202.8" y="173.1">74HC1G14GV</text>
<text x="177.5" y="186.5">0_5%_OPEN</text>
</g>
<g font-size="1.6" fill="#f00">
<text x="248.9" y="50.2">R16</text>
<text x="113.5" y="57.9">R513</text>
<text x="125.3" y="56.5">D501</text>
<text x="138.6" y="59.4">Q507</text>
<text x="163.8" y="59.9">2 PAD500</text>
<text x="219.4" y="57.9">R507</text>
<text x="124.6" y="60.2">2</text>
<text x="128.5" y="60.2">1</text>
<text x="136.7" y="62.7">2</text>
<text x="136.7" y="64.4">3</text>
<text x="136.7" y="65.9">4</text>
<text x="136.7" y="61.2">1</text>
<text x="146" y="61.2">8</text>
<text x="146" y="62.7">7</text>
<text x="146" y="64.4">6</text>
<text x="146" y="65.9">5</text>
<text x="163.8" y="61.4">3</text>
<text x="163.8" y="63">4</text>
<text x="168.5" y="61.6">1</text>
<text x="208.7" y="60.1">R508</text>
<text x="258.7" y="60.6">6CELLSEL#</text>
<text x="161.5" y="70.5">8</text>
<text x="162.7" y="68.8">Q500</text>
<text x="170.8" y="70.5">1</text>
<text x="64.1" y="77.7">C527</text>
<text x="70.5" y="76.6">1</text>
<text x="77.1" y="77.2">R528</text>
<text x="161.5" y="72.1">7</text>
<text x="161.5" y="73.7">6</text>
<text x="161.5" y="75.2">5</text>
<text x="170.8" y="72.1">2</text>
<text x="170.8" y="73.7">3</text>
<text x="170.8" y="75.2">4</text>
<text x="179.9" y="76.8">R68</text>
<text x="187.1" y="76.6">1</text>
<text x="189.5" y="75.8">C34</text>
<text x="194.6" y="76.2">SDA_MAIN</text>
<text x="194.8" y="77.7">SCL_MAIN</text>
<text x="226.4" y="75">R9661</text>
<text x="253.6" y="72.5">CN501</text>
<text x="47.7" y="82.3">C523</text>
<text x="187.1" y="79.3">2</text>
<text x="223.4" y="79.7">R9662</text>
<text x="236.6" y="79.7">R17</text>
<text x="31.6" y="87.1">CHGCTRL_3</text>
<text x="47.7" y="85.5">2</text>
<text x="51.4" y="85.2">1</text>
<text x="57.5" y="85.9">R525</text>
<text x="80.8" y="88">2</text>
<text x="84.7" y="85.9">5</text>
<text x="87.3" y="86.3">U502</text>
<text x="90" y="88">4</text>
<text x="210.3" y="88.8">1</text>
<text x="221.4" y="88.8">1</text>
<text x="76.7" y="95.5">3</text>
<text x="84.5" y="91.9">3</text>
<text x="110.7" y="95.2">R70</text>
<text x="180.5" y="90.5">R69</text>
<text x="202.4" y="91.1">D2007</text>
<text x="213" y="92.5">3</text>
<text x="218.7" y="92.5">3</text>
<text x="232.2" y="90.5">1 C7</text>
<text x="232.2" y="93.3">2</text>
<text x="249.3" y="92.1">1</text>
<text x="249.3" y="94.8">2</text>
<text x="251.7" y="91.4">C505</text>
<text x="71.7" y="97.3">1</text>
<text x="76.7" y="100.8">2</text>
<text x="77.9" y="101.2">Q511</text>
<text x="129.7" y="99" transform="rotate(-90 129.7 99)">R71</text>
<text x="210.4" y="98.2">2</text>
<text x="219.2" y="101.2">D2006</text>
<text x="221.3" y="98.2">2</text>
<text x="47.6" y="106.5">D505</text>
<text x="55.1" y="104.5">1</text>
<text x="66.4" y="104.9">R526</text>
<text x="86.1" y="107.3">AC_AND_CHG</text>
<text x="116.4" y="106.5" transform="rotate(-90 116.4 106.5)">2</text>
<text x="117.6" y="104.3">Q11</text>
<text x="121.6" y="106.5" transform="rotate(-90 121.6 106.5)">3</text>
<text x="163.3" y="106.7">1</text>
<text x="165.1" y="104.2">Q7</text>
<text x="168.4" y="104.8">3</text>
<text x="55.1" y="108.4">2</text>
<text x="119.8" y="111.7" transform="rotate(-90 119.8 111.7)">1</text>
<text x="168.4" y="110.1">2</text>
<text x="174.2" y="112.9">1</text>
<text x="174.3" y="110.3">Q509</text>
<text x="179.4" y="111">3</text>
<text x="88.5" y="118.1">ADP_PRES</text>
<text x="179.4" y="116.3">2</text>
<text x="205.4" y="123.2">R9657</text>
<text x="135.8" y="138">2</text>
<text x="139.3" y="138">1</text>
<text x="139.8" y="135.6">D504</text>
<text x="152.6" y="135.6">R50</text>
<text x="185.1" y="133.7">THM_MAIN#</text>
<text x="35.5" y="142.8">FIX39</text>
<text x="43.2" y="143.5">CN4001</text>
<text x="70.6" y="143.5">CN4000</text>
<text x="35.5" y="150.6">FIX40</text>
<text x="163.8" y="154.5">3</text>
<text x="165" y="154.9">Q4</text>
<text x="35.5" y="156.7">FIX41</text>
<text x="158.6" y="156.4">1</text>
<text x="163.8" y="159.8">2</text>
<text x="185.3" y="161.3">R7014</text>
<text x="225.9" y="160.5">1</text>
<text x="230.1" y="159.8">C7005</text>
<text x="35.5" y="164.5">FIX42</text>
<text x="176" y="164.3">D2004</text>
<text x="201.2" y="166.7">5</text>
<text x="203.9" y="167.1">U7003</text>
<text x="225.9" y="163.2">2</text>
<text x="45.2" y="173.8">S26</text>
<text x="56.1" y="173.6">S27</text>
<text x="73.1" y="173.2">S28</text>
<text x="184.4" y="170.3" transform="rotate(-90 184.4 170.3)">1</text>
<text x="188.3" y="170.3" transform="rotate(-90 188.3 170.3)">2</text>
<text x="197.3" y="168.9">2</text>
<text x="201.1" y="172.7">3</text>
<text x="206.6" y="168.8">4</text>
<text x="219.2" y="169.4">BATCON</text>
<text x="179.9" y="183.8">R9660</text>
</g>
<g font-size="1.6">
<text x="238.7" y="184.8">TITLE</text>
<text x="239.2" y="190.4">SIZE</text>
<text x="243.7" y="190.4">CODE</text>
<text x="251.6" y="190.4">DOC. NUMBER</text>
<text x="266.6" y="190.4">REV</text>
<text x="191.3" y="193.9">CHANGE by</text>
<text x="205.4" y="194.1">Thomas Ho</text>
<text x="225.9" y="194.1">15-Jun-2007</text>
<text x="244.7" y="193.9">SHEET</text>
<text x="253.9" y="194.1">6</text>
<text x="258.2" y="193.9">OF</text>
<text x="263.3" y="194.1">55</text>
</g>
<g font-size="1.2" fill="#00f">
<text x="132.6" y="40.4">5-</text>
<text x="159" y="40.4">5-</text>
<text x="188.5" y="40.4">6-</text>
<text x="217.1" y="39.3">5-,6-,7-,14-,31-,39-,40-,47-</text>
<text x="107.7" y="49.7">5-</text>
<text x="253.5" y="59.9">5-</text>
<text x="86" y="63.6">5-,6-,7-,14-,31-,39-,40-,47-</text>
<text x="206.8" y="75.6">39-</text>
<text x="206.8" y="77.2">39-</text>
<text x="43.6" y="86.5">5-,39-</text>
<text x="128" y="85.4">5-,6-,7-,14-,31-,39-,40-,47-</text>
<text x="204.1" y="85.4">5-,6-,7-,14-,31-,39-,40-,47-</text>
<text x="99.6" y="106.7">5-</text>
<text x="204.1" y="111.8">5-,6-,7-,14-,31-,39-,40-,47-</text>
<text x="99.7" y="119.3">5-,7-,39-,43-</text>
<text x="132.6" y="128.9">6-</text>
<text x="197.6" y="133">39-</text>
<text x="35.3" y="146.5">FIX_MASK</text>
<text x="35.3" y="154.3">FIX_MASK</text>
<text x="146.6" y="150.7">5-,6-,7-,14-,31-,39-,40-,47-</text>
<text x="35.3" y="160.5">FIX_MASK</text>
<text x="202.6" y="156.9">5-,6-,7-,14-,31-,39-,40-,47-</text>
<text x="40.8" y="165.4">EX17_BAT_GND</text>
<text x="78.1" y="165.4">EX17_BAT_GND</text>
<text x="35.3" y="168.3">FIX_MASK</text>
<text x="214.8" y="168.9">39-</text>
<text x="39.3" y="179.4">EX17_BAT_GND</text>
<text x="56.3" y="179.4">EX17_BAT_GND</text>
<text x="73.4" y="179.4">EX17_BAT_GND</text>
</g>
<g font-size="1.2" fill="#f00">
<text x="247.9" y="50.1">1</text>
<text x="112.2" y="58.3">1</text>
<text x="117.7" y="58.3">2</text>
<text x="215.3" y="57.8">1</text>
<text x="218.5" y="57.8">1</text>
<text x="247.9" y="55.6">2</text>
<text x="139.1" y="61.5">S</text>
<text x="143.7" y="61.5">D</text>
<text x="215.3" y="63.4">2</text>
<text x="218.5" y="63.4">2</text>
<text x="142.1" y="66.5">G</text>
<text x="163.8" y="70.8">D</text>
<text x="168.5" y="70.8">S</text>
<text x="77.1" y="74.9">1</text>
<text x="165.3" y="75.8">G</text>
<text x="179.6" y="74.9">1</text>
<text x="225.7" y="77">1</text>
<text x="225.7" y="75.4">1</text>
<text x="231.2" y="77">2</text>
<text x="231.2" y="75.4">2</text>
<text x="252.5" y="77.2">3</text>
<text x="252.5" y="74">1</text>
<text x="252.5" y="75.6">2</text>
<text x="254.4" y="77.9">3</text>
<text x="254.4" y="74.8">1</text>
<text x="254.4" y="76.4">2</text>
<text x="77.1" y="80.5">2</text>
<text x="179.6" y="80.5">2</text>
<text x="235" y="80">1</text>
<text x="240.5" y="80">2</text>
<text x="252.5" y="78.7">4</text>
<text x="252.5" y="80.3">5</text>
<text x="252.5" y="81.8">6</text>
<text x="254.4" y="79.4">4</text>
<text x="254.4" y="81.1">5</text>
<text x="254.4" y="82.6">6</text>
<text x="258.4" y="81.1">7</text>
<text x="258.4" y="82.6">8</text>
<text x="260.2" y="80.3">7</text>
<text x="260.2" y="81.8">8</text>
<text x="56.2" y="86.3">1</text>
<text x="61.9" y="86.3">2</text>
<text x="109.7" y="95.1">1</text>
<text x="129" y="95.1" transform="rotate(-90 129 95.1)">1</text>
<text x="179.6" y="90.5">1</text>
<text x="179.6" y="96">2</text>
<text x="109.7" y="100.6">2</text>
<text x="129" y="100.6" transform="rotate(-90 129 100.6)">2</text>
<text x="66.2" y="102.9">1</text>
<text x="66.2" y="108.4">2</text>
<text x="204.5" y="123.1">1</text>
<text x="204.5" y="128.6">2</text>
<text x="150.2" y="135.8">1</text>
<text x="157.3" y="135.8">2</text>
<text x="53.3" y="147.9">1</text>
<text x="53.3" y="149.4">2</text>
<text x="55.1" y="147.1">1</text>
<text x="55.1" y="148.6">2</text>
<text x="72.4" y="147.1">1</text>
<text x="72.4" y="148.6">2</text>
<text x="74.1" y="147.9">1</text>
<text x="74.1" y="149.4">2</text>
<text x="46.6" y="153.3">G1</text>
<text x="46.6" y="154.8">G2</text>
<text x="49.3" y="154">G</text>
<text x="49.3" y="155.6">G</text>
<text x="53.3" y="151">3</text>
<text x="53.3" y="152.5">4</text>
<text x="53.3" y="154">5</text>
<text x="53.3" y="155.6">6</text>
<text x="55.1" y="150.1">3</text>
<text x="55.1" y="151.8">4</text>
<text x="55.1" y="153.3">5</text>
<text x="55.1" y="154.8">6</text>
<text x="72.4" y="150.1">3</text>
<text x="72.4" y="151.7">4</text>
<text x="72.4" y="153.3">5</text>
<text x="72.4" y="154.8">6</text>
<text x="74.1" y="151">3</text>
<text x="74.1" y="152.5">4</text>
<text x="74.1" y="154">5</text>
<text x="74.1" y="155.6">6</text>
<text x="77.9" y="153.9">G</text>
<text x="77.9" y="155.4">G</text>
<text x="80" y="153.3">G1</text>
<text x="80" y="154.8">G2</text>
<text x="193.6" y="161.9">1</text>
<text x="193.6" y="167.4">2</text>
<text x="179" y="184.2">1</text>
<text x="184.5" y="184.2">2</text>
</g>
<g font-size=".8" fill="#f00">
<text x="72.8" y="97.4">G</text>
<text x="75.8" y="96.2">D</text>
<text x="75.8" y="99.4">S</text>
<text x="117.2" y="107.6" transform="rotate(-90 117.2 107.6)">S</text>
<text x="120.4" y="107.6" transform="rotate(-90 120.4 107.6)">D</text>
<text x="164.5" y="106.7">G</text>
<text x="167.5" y="105.5">D</text>
<text x="119.2" y="110.4" transform="rotate(-90 119.2 110.4)">G</text>
<text x="167.5" y="108.7">S</text>
<text x="175.5" y="112.9">G</text>
<text x="178.3" y="111.7">D</text>
<text x="178.3" y="115">S</text>
<text x="162.8" y="155.3">D</text>
<text x="159.9" y="156.4">G</text>
<text x="162.8" y="158.4">S</text>
</g>
</svg>
